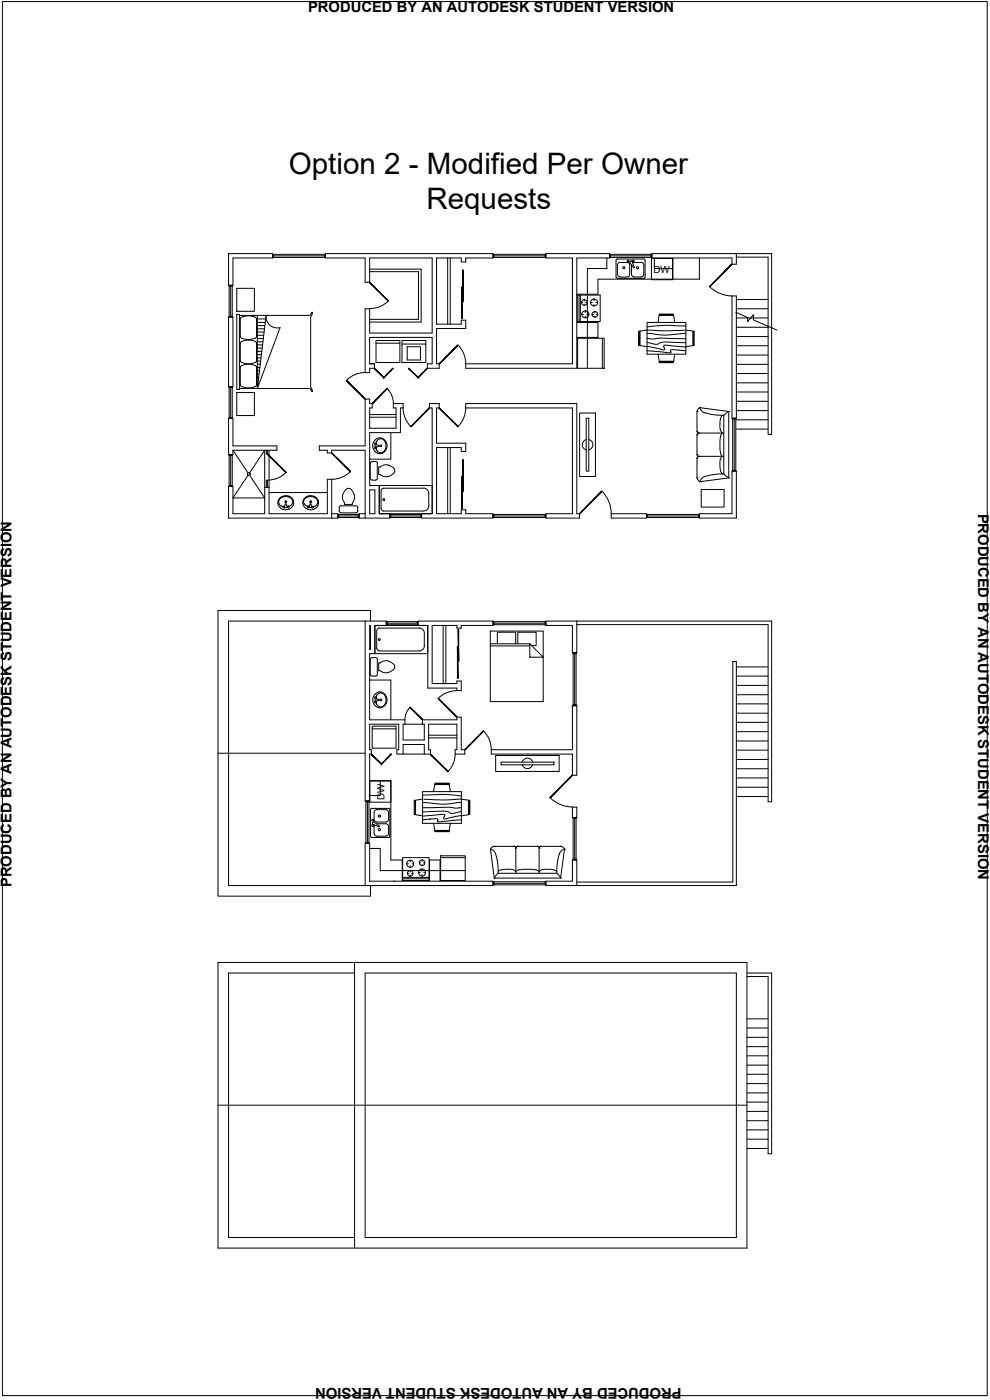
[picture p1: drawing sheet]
<svg xmlns="http://www.w3.org/2000/svg" width="297mm" height="420mm" viewBox="0 0 297 420" stroke-linecap="round" stroke-linejoin="round" font-family="sans-serif">
<!-- layer: a-pfix -->
<g fill="none" stroke="#000" stroke-width=".3">
<path d="M184.8 78.1v5M189.1 78.4h.5l.8 1.9-.2 .1-1.2-1.6M189.1 78.4l-.1 .4M189.5 79.6v2.7M190.2 78.8h2.2M190.3 78.7l-.5 .2M192.4 78.7a.78 .78 0 0 1 .8 .8v2.8M193.2 77.7h-7.9l-.4 .4M193.2 77.7l.4 .4M193.5 78.1v5M184.9 83.1l.4 .4h7.9M185.3 82.3a.78 .78 0 0 0 .7 .8h2.1l.6-.2 .2-.6"/>
<path d="M185.3 82.3v-2.8a.78 .78 0 0 1 .7-.8l2.1 .1a.72 .72 0 0 1 .8 .7v2.8M189.5 82.3a.78 .78 0 0 0 .8 .8M190.2 83.1h2.2M193.2 82.3a.78 .78 0 0 1-.8 .8M193.6 83.1l-.4 .4M111.6 138.5h1.1M111.7 138.5l-.6 .5v4.6M112 132.9l-.2 .9 .2 .9M112 132.8a2.2 2.2 0 0 1 3.3-.9 2.2 2.2 0 0 1 .4 3.3 2.02 2.02 0 0 1-2 .9 2.02 2.02 0 0 1-1.7-1.4M112.5 133.4v.8M112.6 133.4l1.1 .3v.2l-1.1 .3M112.7 138.5l.5 .5"/>
<path d="M112.9 132.8v.7M112.9 134.2v.5M112.9 134.7l.2 .5M113.1 135.2v.1M113.1 135.3a1.34 1.34 0 0 0 2.3 0M113.2 139.1v4.5M115.3 132.3l.4 .6M115.4 132.3a1.3 1.3 0 0 0-1.4-.6 1.3 1.3 0 0 0-1.1 1.1M115.7 133a2.58 2.58 0 0 1-.4 2.3M116.5 139.6l-1.1-.1-1.3 .7M116.5 139.5l1.6 1M83.6 151.8l.6 .6"/>
<path d="M83.7 150.1a1.34 1.34 0 0 0 1.2 1.9M83.7 150.1a2.27 2.27 0 0 1 2.2-1.1 2.27 2.27 0 0 1 1.9 1.5l-.1 .6M85.4 152h-.6M86.2 152.2l-.3-1h-.3l-.2 1M86.2 152.3l-.8 .1M86.7 151.9h-.6M87.3 149.3l.6 .7M87.4 149.3a2.34 2.34 0 0 0-2.9-.2 2.34 2.34 0 0 0-.9 2.7M87.5 152.3a2.68 2.68 0 0 1-3.4 .2M87.8 151.1l-.6 .6-.4 .2M87.9 150a1.92 1.92 0 0 1-.4 2.3M91.1 150a1.92 1.92 0 0 0 .4 2.3"/>
<path d="M91.5 152.3a2.62 2.62 0 0 0 3.3 .2M91.6 149.3l-.5 .7M91.8 149.4a1.35 1.35 0 0 0-.7 1.4 1.35 1.35 0 0 0 1.1 1.1M91.8 149.4a2.46 2.46 0 0 1 3.4 .7M92.2 151.9h.6M92.8 152.2l.2-1h.3l.2 1M92.8 152.3l.7 .1M93.5 152h.6M94.2 149a2.65 2.65 0 0 0-2.6 .3M94.3 149a2.12 2.12 0 0 1 1.1 2.8M95.2 150.1a1.34 1.34 0 0 1-1.1 1.9M95.4 151.8l-.6 .6"/>
<path d="M101.8 153.4l.5 .5M101.8 152.3v1.1M102.3 153.9h4.5M102.3 151.8h4.5M102.3 151.8l-.5 .5M103.4 150.9v.5h2.3v-.5a2.81 2.81 0 0 0-1.1-4.3 2.8 2.8 0 0 0-1.2 4.3M106.8 151.8l.6 .5M107.3 152.3v1.1M107.4 153.4l-.6 .5M111.1 143.5l.6 .6M111.6 144.1h1.1M113.2 143.5l-.5 .6"/>
<path d="M113.8 145.7h15.9v8.5h-15.9zM114.1 140.2h-.5v2.3l.5-.1 1.3 .7 1.1-.1M114.3 147.3v5.3M114.4 147.3l.2-.6 .5-.2h12a1.59 1.59 0 0 1 1.6 1.6v3.7a1.59 1.59 0 0 1-1.7 1.6h-11.8a.78 .78 0 0 1-.8-.8M118.1 140.5l.3 .8-.3 .8M118.1 142.1l-1.6 .9M111.6 197.4h1.1M111.7 197.4l-.6 .5v4.5l.6 .5M112.5 187.7h15.9v8.5h-15.9zM112.7 197.4l.5 .5M113.2 197.9v4.5M114.1 199a2.95 2.95 0 0 1 4 .3"/>
<path d="M114.1 199h-.5v2.3h.5M118.1 199.3l.3 .8-.3 .8M127.3 190.1v3.7M127.3 190.1a1.53 1.53 0 0 0-1.6-1.6h-12.1l-.6 .8 .1 5.2a.78 .78 0 0 0 .8 .8M127.3 193.8a1.59 1.59 0 0 1-1.5 1.6h-12M111.6 202.9h1.1M112 209.1l-.2 .9 .2 1M112 209.1a2.13 2.13 0 0 1 2.7-1.3 2.13 2.13 0 0 1 1.4 2.6l-.1 .6M112 210.9l.5 .8 .7 .5M112.5 209.7v.7M112.6 209.7l1.1 .2v.3l-1.1 .2M112.9 209.1v.6"/>
<path d="M112.9 210.4v.6M112.9 211l.1 .4 .7 .6M113.1 208.7a1.46 1.46 0 0 1 1.6-.7 1.46 1.46 0 0 1 1.1 1.5l-.2 1.6-.8 .9M113.1 208.6l-.2 .5M113.2 212.3l.8 .1 .8-.1M113.2 202.4l-.5 .5M113.7 212l.5 .2 .6-.2M115.9 210.9l-.4 .8-.7 .5M118.1 200.9a2.95 2.95 0 0 1-4 .4M111.2 250.9l.4 .4h5M112.2 243.8v2.1M112.2 248v2.1"/>
<path d="M112.3 243.8a.78 .78 0 0 1 .8-.8h2.7a.78 .78 0 0 1 .8 .8v2.1l-.5 .7-3.1 .1-.5-.3-.2-.5M112.3 250.1a.78 .78 0 0 0 .8 .8M112.3 246.8l1.5 1.1-.1 .3-1.8-.8-.1-.4M112.3 246.7h-.3l-.2 .3M112.4 247.6l-.1 .4M113 247.2h2.8a.78 .78 0 0 1 .8 .8M113 251h2.8M116.6 242.6h-5l-.4 .2v8.2M116.6 248v2.1a.78 .78 0 0 1-.8 .8M116.6 242.6l.4 .4M117 243v8M117 250.9l-.4 .4"/>
<circle cx="188.4" cy="78.3" r=".28"/>
<circle cx="190" cy="78.3" r=".28"/>
<circle cx="187.2" cy="80.3" r=".32"/>
<circle cx="191.3" cy="80.3" r=".32"/>
<circle cx="112.7" cy="134.4" r=".28"/>
<circle cx="112.7" cy="133.1" r=".28"/>
<circle cx="114.2" cy="133.8" r=".28"/>
<circle cx="85.2" cy="152.2" r=".28"/>
<circle cx="85.7" cy="150.6" r=".28"/>
<circle cx="86.5" cy="152.2" r=".28"/>
<circle cx="92.5" cy="152.2" r=".28"/>
<circle cx="93.2" cy="150.6" r=".28"/>
<circle cx="93.8" cy="152.2" r=".28"/>
<circle cx="115.2" cy="149.9" r=".28"/>
<circle cx="113.8" cy="191.9" r=".28"/>
<circle cx="112.7" cy="210.7" r=".28"/>
<circle cx="112.7" cy="209.4" r=".28"/>
<circle cx="114.2" cy="210" r=".28"/>
<circle cx="111.8" cy="246.1" r=".28"/>
<circle cx="111.8" cy="247.8" r=".28"/>
<circle cx="113.8" cy="244.9" r=".32"/>
<circle cx="113.8" cy="249" r=".32"/>
</g>
<!-- layer: a-wall -->
<g fill="none" stroke="#000" stroke-width=".3">
<path d="M68.6 76.1h13.2v1.3h-11.9v8.2h-1.3zM97.7 76.1h50.2v1.3h-8.2v1.2h-1.3v-1.2h-7.4v19.9h7.4v-1.2h1.3v2.5h-8.7v10.6h.8v1.3h-3.6v-1.3h1.5v-7.9h-18.8v7.9h1.5v1.3h-1.5v1.3h-1.3v-19.1h1.3v7.2h18.8v-22.5h-18.8v7.3h-1.3v-7.3h-11.9zM163.8 76.1h19.1v1.3h-9.8v33.1h-33.4v-1.3h32v-31.8h-7.9zM195.6 76.1h25.3v3.2h-1.3v-1.9h-24zM68.6 95.2h1.3v20.9h-1.3zM219.6 88.8h1.3v36.7h-1.3zM68.6 125.6h1.3v8.2h13.2v1.3h-13.2v1.3h-1.3zM128.9 121.1h2.9v1.3h-.8v10.6h8.7v2.5h-1.3v-1.2h-7.4v19.9h7.4v-1.2h1.3v1.2h8.2v1.3h-21.4v-1.3h3.2v-31.8h-.8zM139.7 121.1h33.4v33.1h.8v1.3h-10.1v-1.3h7.9v-31.8h-32zM99.5 154.2h1.9v1.3h-32.8v-9.5h1.3v8.2h9.5v-7.9h1.3v7.9h17.5v-10.4h1.3v11.7M109.6 154.2h-1.9v1.3h9.3v-1.3h-3.2v-8.5h-2.9v-15.9h9.2v-7.4h.8v-1.3h-2.9v1.3h.8v6.1h-7.9v-6.1h.8v-1.3h-.8v-1.3h-1.3v14h-13.8v1.3h2.4v.8h1.3v-.8h10.1v20.4M110.9 147h1.6v7.2h-1.6z"/>
<path d="M183.4 154.2h10.6v1.3h-10.6zM219.6 141.4h1.3v14.1h-11.1v-1.3h9.8zM109.6 186.4h6.3v1.3h-3.4v8.5h-1.6v19.8h10.6v1.3h-.6v4.8h6.4v-4.8h-.6v-1.3h10.4v-.8h1.3v9.8h1v1.3h-2.8v-1.3h.5v-7.7h-8.5v7.7h.6v1.3h-1.9v-2.9h-6.4v2.9h-1.8v-1.3h.5v-7.7h-8.7v7.7h.5v1.3h-.5v14.1h-1.3zM110.9 187.7h.3v7.2h-.3zM125.4 186.4h22.5v1.3h-9.5v.8h-1.3v-.8h-7.4v17.4h7.4v-.7h1.3v2.9h-1.3v-.8h-8.7v-18.8h-3zM163.8 186.4h9.3v9.5h-1.4v-8.2h-7.9zM147.4 225h24.3v-13.2h1.4v20.9h-1.4v-6.4h-24.3zM109.6 253.1h1.3v11.4h37v1.3h-38.3zM171.7 242.2h1.4v3.2h-1.4zM163.8 264.5h7.9v-6.4h1.4v7.7h-9.3z"/>
</g>
<!-- layer: a-case -->
<g fill="none" stroke="#000" stroke-width=".3">
<path d="M134.3 77.4v19.9M135.1 77.4v19.9M182.1 77.4v3.2h-5.9v29.9M196.3 77.4v3.2h5.6M201.9 77.4v6.4M209.8 77.4v6.4h-30.4v4.5h-6.3M110.9 81.5h14.7v14.3h-14.7M110.9 80.8h15.5v15.8h-15.5M173.1 96.8h6.3v4.5h-6.3M69.9 135.1l4.5 6.8M80.7 135.1v11.2M110.9 124.4h7.9"/>
<path d="M110.9 125.2h7.9M117.3 129.8v8h-6.4M134.3 134.3v19.9M135.1 134.3v19.9M74.4 142.6l-4.5 6.8h9.5l-4.5-6.8M74.9 141.9l4.5-6.8v11.2M80.7 147.8h17.5M133 187.7v17.4M133.8 187.7v17.4M110.9 204.1h6.4v11.9M121.5 217.3h5.2M110.9 234.3h6.4v23.8h3.4v6.4"/>
<path d="M114.1 234.3v4.5h-3.2M120.9 226.3h6.4M128.6 221.4h8.5M128.6 220.6h8.5M110.9 254.6h3.2v6.7h25.5M118.2 264.5h.1M128.9 264.5v-6.4h3.1v6.4"/>
<circle cx="74.7" cy="142.3" r=".4"/>
</g>
<!-- layer: a-glaz-sill -->
<g fill="none" stroke="#000" stroke-width=".3">
<path d="M82 76.3h15.4M82 77.3h15.4M148.2 76.3h15.3M148.2 77.3h15.3M183.1 76.3h12.2M183.1 77.3h12.2M68.7 85.9v9M69.7 85.9v9M68.7 116.3v9M69.7 116.3v9M68.7 136.7v9M69.7 136.7v9"/>
<path d="M79.9 135.1v1.1h.3v-1.1M219.8 125.8v15.3M220.8 125.8v15.3M79.9 146.3v-2.2h.3v2.2M85.9 141.8a7.9 7.9 0 0 1-5.7 2.3M101.6 154.4h5.8M101.6 155.3h5.8M117.3 154.4h8.9M117.3 155.3h8.9M148.2 154.4h15.3M148.2 155.3h15.3M194.2 154.4h15.4"/>
<path d="M194.2 155.3h15.4M116.2 186.6h9M116.2 187.5h9M148.2 186.6h15.3M148.2 187.5h15.3M172 196.2v15.3M172.8 196.2v15.3M109.8 240.6v12.2M110.7 240.6v12.2M172 245.7v12.1M172.8 245.7v12.1M148.2 264.6h15.3"/>
<path d="M148.2 265.6h15.3"/>
</g>
<!-- layer: a-glaz -->
<g fill="none" stroke="#000" stroke-width=".3">
<path d="M81.8 76.3h.2v1h-.2zM82 76.8h15.4M97.4 76.3h.3v1h-.3zM147.9 76.3h.3v1h-.3zM148.2 76.8h15.3M163.5 76.3h.3v1h-.3zM182.9 76.3h.2v1h-.2zM183.1 76.8h12.2M195.3 76.3h.3v1h-.3zM68.7 94.9h1v.3h-1zM68.7 85.6h1v.3h-1zM69.2 85.9v9"/>
<path d="M68.7 116.1h1v.2h-1zM69.2 116.3v9M68.7 125.3h1v.3h-1zM68.7 136.4h1v.3h-1zM69.2 136.7v9M219.8 125.5h1v.3h-1zM220.3 125.8v15.3M68.7 145.7h1v.3h-1zM101.4 154.4h.2v.9h-.2zM101.6 154.9h5.8M107.4 154.4h.3v.9h-.3zM117 154.4h.3v.9h-.3z"/>
<path d="M117.3 154.9h8.9M126.2 154.4h.3v.9h-.3zM147.9 154.4h.3v.9h-.3zM148.2 154.9h15.3M163.5 154.4h.3v.9h-.3zM194 154.4h.2v.9h-.2zM194.2 154.9h15.4M209.6 154.4h.2v.9h-.2zM219.8 141.1h1v.3h-1zM115.9 186.6h.3v.9h-.3zM116.2 187h9M125.2 186.6h.2v.9h-.2z"/>
<path d="M147.9 186.6h.3v.9h-.3zM148.2 187h15.3M163.5 186.6h.3v.9h-.3zM172 195.9h.8v.3h-.8zM172.4 196.2v15.3M172 211.5h.8v.3h-.8zM109.8 252.8h.9v.3h-.9zM109.8 240.4h.9v.2h-.9zM110.2 240.6v12.2M172 257.8h.8v.3h-.8zM172 245.4h.8v.3h-.8zM172.4 245.7v12.1"/>
<path d="M147.9 264.6h.3v1h-.3zM148.2 265.1h15.3M163.5 264.6h.3v1h-.3z"/>
</g>
<!-- layer: a-stairs -->
<g fill="none" stroke="#000" stroke-width=".3">
<path d="M220.9 95.4h3.4M220.9 98.2h9.6M225.2 95.4h.9M230.5 97.9v32.5h1v-32M220.9 101h9.6M220.9 103.8h9.6M220.9 106.6h9.6M220.9 109.3h9.6M220.9 112.1h9.6M220.9 114.9h9.6M220.9 117.6h9.6M220.9 120.4h9.6"/>
<path d="M220.9 123.2h9.6M220.9 126h9.6M220.9 128.8h9.6M173.1 186.4h58.4v54.2h-1v-53.1h-57.4M220.9 200.2h9.6M220.9 202.9h9.6M220.9 205.7h9.6M220.9 208.5h9.6M220.9 211.2h9.6M220.9 214h9.6M220.9 216.8h9.6M220.9 219.6h9.6"/>
<path d="M220.9 222.4h9.6M220.9 225.1h9.6M220.9 227.9h9.6M220.9 230.7h9.6M220.9 233.5h9.6M220.9 236.3h9.6M220.9 239.1h9.6M173.1 264.7h46.8v-66.2h1v67.3h-47.8M224.1 292h7.4v54.2h-1v-53.1h-6.4M224.1 305.8h6.4M224.1 308.5h6.4M224.1 311.3h6.4"/>
<path d="M224.1 314.1h6.4M224.1 316.9h6.4M224.1 319.7h6.4M224.1 322.4h6.4M224.1 325.2h6.4M224.1 328h6.4M224.1 330.8h6.4M224.1 333.5h6.4M224.1 336.3h6.4M224.1 339.1h6.4M224.1 341.9h6.4M224.1 344.7h6.4"/>
</g>
<!-- layer: _IFF-DETAIL -->
<g fill="none" stroke="#000" stroke-width=".3">
<path d="M71.8 94.7v21.9M72.1 95.7v5.3M72.5 95.2l-.4 .5M72.5 95.2l1.8-.4 2.4 .4M76.6 95.2l.4 .5v5.3M77.2 96.8h2.4M77.2 97.7h2.3M77.2 98.7h2.1M77.2 99.7h2M77.2 94.7v21.9M77.2 95.7h2.5M84.1 98.3a3.4 3.4 0 0 1-4.3-3.6l-2.6 21.9 6.8-18.3"/>
<path d="M72.1 103v5.3M72.1 110.2v5.3M72.1 110.2l.1-.2a4.3 4.3 0 0 1 4.7 0l.1 .2M72.1 101l.1 .2a4.3 4.3 0 0 0 4.7 0l.1-.2M72.1 108.3l.1 .2a4.3 4.3 0 0 0 4.7 0l.1-.2M72.5 102.5l-.4 .5M72.5 102.5l1.8-.4 2.4 .4M76.6 102.5l.4 .5v5.3M77 110.2l-.1 5.5a4.3 4.3 0 0 1-4.7 0l-.1-.2M77.2 106.4h1.2M77.2 107.4h1.1M77.2 108.4h1"/>
<path d="M77.2 109.3h.9M77.2 110.3h.8M77.2 111.3h.7M77.2 112.2h.5M77.2 113.2h.4M77.2 114.2h.3M77.2 115.1h.2M77.2 105.5h1.3M77.2 100.6h1.9M77.2 101.6h1.8M77.2 103.5h1.6M77.2 102.6h1.7"/>
<path d="M77.2 104.5h1.5M209.6 136.9h7.6M209.6 130h7.6M210 122.3l.7 1.2 .8 .4M211.5 123.9a16.7 16.7 0 0 0 5.7 .7M216.2 136l.6 1M216.8 136.9a4.6 4.6 0 0 0-.5 4.6l.5 .7M216.8 124.6a5.1 5.1 0 0 0-.3 5.1l.3 .2-.2 .2a10.6 10.6 0 0 0-.4 5.8M217.2 124.7v17.6M218.7 123.5l-1.5 1.1M211.5 143a16.7 16.7 0 0 1 5.7-.7l1.5 1.1M211.5 143l-.8 .5-.7 1.1"/>
<path d="M147.1 254.8l.8 .4a8.2 8.2 0 0 1 1.6 5.4v1.4M154.8 254.5v7.6M161.8 254.5v7.6M169.4 254.8l-.8 .4a8.2 8.2 0 0 0-1.5 5.4v1.4M148.3 263.5l1.1-1.4h17.7l1.1 1.4M155.8 261l-1.1 .6-.2-.2a6.1 6.1 0 0 0-4.6-.2l-.5 .4M155.8 261.1l1.4-.2a8.6 8.6 0 0 1 4.3 .5l.2 .2M166 261.1a4.5 4.5 0 0 0-4.2 .5M166.1 261l1 .6"/>
</g>
<!-- layer: a-furn -->
<g fill="none" stroke="#000" stroke-width=".3">
<path d="M71 94.4h.8v.3h21.2l.7-1v.5l-.5 1v20.9l.5 1v.5l-.7-1h-21.2v.3h-.8zM71 86.5h5.3v6.9h-5.3zM71 117.8h5.3v6.9h-5.3zM173.9 124h4.7v19h-4.7zM175.9 125.5h.8v15.9h-.8zM175.9 131.9a1.59 1.59 0 0 0-1.2 1.6 1.59 1.59 0 0 0 1.2 1.5M176.7 131.9a1.59 1.59 0 0 1 1.2 1.6 1.59 1.59 0 0 1-1.2 1.5M209.1 136.4h.1M209.1 130.5h.1M209.1 129.5h.1M209.1 123.5h.1M209.1 137.5h.1"/>
<path d="M209.1 123.5v6M209.1 130.5v5.9M209.1 137.5v5.9M209.1 129.4l.6 .6M209.1 136.4l.6 .5M209.6 130h.1M209.6 136.9h.1M209.7 136.9l-.6 .6M209.7 130l-.6 .5M210 122.3l8.7 1.2v19.9l-8.7 1.2M210 122.3h.1M210 122.3l-.6 .5-.3 .7"/>
<path d="M218.7 123.5h.1M209.1 143.4h.1M209.1 143.4l.3 .7 .6 .4M210 144.6h.1M210.4 146.9h6.9v5.3h-6.9zM218.7 143.4h.1M147.1 189.4h15.9v21.2h-15.9zM147.1 193.8h11.9M147.1 193.2h11.9M149.2 193.2v-3.5h5.5v3.5M155.4 193.2v-3.5h5.5v4.1h-1.4M159 193.2l4 4h-4z"/>
<path d="M148.7 226.7h19.1v4.8h-19.1zM150.3 228.7h15.9v.8h-15.9zM156.7 229.5a1.59 1.59 0 0 0 1.6 1.2 1.59 1.59 0 0 0 1.5-1.2M156.7 228.7a1.59 1.59 0 0 1 1.6-1.2 1.59 1.59 0 0 1 1.5 1.2M147.2 254.8l1.1 8.7h19.9l1.2-8.7M147.2 254.8h.1M148.3 254l-.7 .2-.5 .6M148.3 254h.1M148.3 254h5.9M154.2 254h.1M154.2 254l.6 .5M154.8 254.5h.1"/>
<path d="M155.3 254h.1M155.3 254h5.9M155.3 254l-.5 .5M161.2 254h.1M161.2 254l.6 .5M161.8 254.5h.1M162.3 254h.1M162.3 254h5.9M162.3 254l-.5 .5M168.2 254h.1M168.2 254l.7 .2 .5 .6M169.4 254.8h.1"/>
<path d="M148.3 263.5h.1M168.2 263.5h.1"/>
</g>
<!-- layer: a-flor -->
<g fill="none" stroke="#000" stroke-width=".3">
<path d="M191.6 99.4h.3v4.3h-.3zM194.1 99l5.5 .3 5.8-.2M194.1 96.8h11.7v9.5h-11.7zM194.1 99.1l-2.1 .3v4.3l2.1 .4M197.4 96.8l.4-2.1h4.3l.3 2.1M197.8 94.3h4.3v.2h-4.3zM205.8 100l-6.2 .6-5.5-.5M205.8 97.8l-3.7-.1a31.5 31.5 0 0 0-8 .4M205.8 99.1l2.1 .3v4.3l-2.1 .4M208 99.4h.3v4.3h-.3zM194.1 105.2l6.3 .7a.58 .58 0 0 0 .9-.3v-.1a.42 .42 0 0 1 0-.5 .42 .42 0 0 1 .5-.1l4 .4M194.1 103.9l3.5 .7a1.85 1.85 0 0 0 1.8 .3l-.1-.6a.48 .48 0 0 1-.1-.7 .48 .48 0 0 1 .7 0l5.9 .5"/>
<path d="M194.1 102.7l2.5 .6 1.1-.2a2.87 2.87 0 0 1 2.5-.4l5.6 .2M194.1 101.6l1.4 .2 2.5-.3 7.8 .1M197.4 106.3l.4 2.1h4.3l.3-2.1M197.8 108.5h4.3v.3h-4.3zM203.6 105.1h.1M126.8 238.6l3.7-.1a33.5 33.5 0 0 1 7.9 .4M126.8 237.6h11.6v9.5h-11.6zM126.8 239.8l-2.1 .4v4.3l2.1 .4M127.2 239.9l6.9 .2 4.3-.3 2.1 .4v4.3l-2.1 .4M130.1 237.6l.3-2.1h4.4l.3 2.1M130.5 235h4.2l.1 .3h-4.3zM124.3 240.2h.2v4.3l-.2-.1z"/>
<path d="M126.8 246l3.9-.3a.41 .41 0 0 1 .6 0 .41 .41 0 0 1 0 .6 .32 .32 0 0 0 0 .4 .32 .32 0 0 0 .5 0l6.6-.7M126.8 240.8l5.6 .5 6-.4M128.9 245.8h.1M130.1 247.1l.3 2.1h4.4l.3-2.1M130.5 249.3h4.3l-.1 .3h-4.2zM138.4 244.7l-3.9 .8a.98 .98 0 0 1-1.4 0l.2-.4a.48 .48 0 0 0 0-.7 .48 .48 0 0 0-.6 0l-5.9 .5M138.4 243.5l-2.7 .6-.8-.2a3.9 3.9 0 0 0-3.2-.4l-4.9 .2M138.4 242.3l-1.2 .2-2.2-.2-8.2 .1M140.7 240.2h.3v4.2l-.3 .1z"/>
</g>
<!-- layer: a-appl -->
<g fill="none" stroke="#000" stroke-width=".3">
<path d="M195.5 77.6h6.3v6.3h-6.3zM173.2 88.6h6.9v7.9h-6.9zM173.7 88.6v7.9M174.1 88.6v7.9M174.5 90.8h.4M174.5 94.4h.5M175.3 90v.4M175.3 91.2v.5M175.6 93.3v.6M175.6 94.9v.5M175.7 90.8h.4M176.1 94.4h.6"/>
<path d="M177.2 90.8h.5M177.6 94.4h.5M178.2 89.7v.6M178.2 91.4v.5M178.5 93.5v.4M178.5 94.8v.4M178.8 90.8h.5M178.9 94.4h.4M112.8 102.2h7.2v6.6h-7.2zM112.8 103h7.2M120.6 102.2h7.2v6.6h-7.2zM120.6 103.3h7.2"/>
<path d="M122.2 104.1h4v3.9h-4zM173.3 101.5h8v9h-8zM180.7 101.5v9M111.7 217.9h7.1v6.6h-7.1zM111.7 218.7h7.1M111 234.4h6.3v6.3h-6.3zM120.8 257.4h7.9v6.8h-7.9zM122 259.2h.6M123.1 258.2v.5M123.1 259.8v.5M123.6 259.2h.5M125.8 259h.4"/>
<path d="M126.6 258.1v.4M126.6 259.4v.4M127 259h.5M132.2 256.8h7.4v7.4h-7.4zM132.2 257.4h7.4M120.8 263.3h7.9M120.8 263.7h7.9M122.2 262.1h.4M123.1 261.3v.4M123.1 262.6v.4M123.5 262.1h.4M125.6 261.9h.5"/>
<path d="M126.6 260.8v.6M126.6 262.4v.5M127.2 261.9h.5"/>
<circle cx="175.3" cy="90.8" r=".84"/>
<circle cx="175.6" cy="94.4" r="1.06"/>
<circle cx="178.2" cy="90.8" r="1.06"/>
<circle cx="178.5" cy="94.4" r=".84"/>
<circle cx="123.1" cy="259.2" r="1.06"/>
<circle cx="126.7" cy="258.9" r=".84"/>
<circle cx="123.1" cy="262.1" r=".84"/>
<circle cx="126.7" cy="261.9" r="1.06"/>
</g>
<!-- layer: a-door -->
<g fill="#000" stroke="#000" stroke-width=".3">
<path d="M219.6 79.2l-6.7 6.9zM219.6 79.2l-6.7 6.9z"/>
<path d="M110.8 84.8l5.7 5.5zM110.8 84.8l5.7 5.5z"/>
<path d="M138.6 86.1l.1 9.6zM138.6 86.1l.1 9.6z"/>
<path d="M138.8 81l.1 9.6zM138.8 81l.1 9.6z"/>
<path d="M103.9 114.2l5.6 5.6zM104 114.1l5.6 5.6z"/>
<path d="M112.4 110.5l2.7 2.7zM112.3 110.6l2.8 2.8zM117.9 110.5l-2.8 2.9zM117.9 110.5l.1 .1-2.9 2.8z"/>
<path d="M122.6 110.5l2.8 2.7zM122.6 110.6l2.8 2.8zM128.2 110.5l-2.8 2.9zM128.2 110.5l-2.8 2.9z"/>
<path d="M131.7 109.1l.1 .2 5.6-5.8zM137.4 103.5l-5.6 5.8z"/>
<path d="M99.5 136l5.7 5.5zM99.5 136l5.6 5.6z"/>
<path d="M111.6 121.1l4.5-4.5zM116.1 116.6l-4.4 4.6z"/>
<path d="M128.8 122.4l-5.5 5.7 5.6-5.6zM128.8 122.4l-5.5 5.7z"/>
<path d="M131.8 122.4l5.7 5.6zM131.7 122.5l5.7 5.6z"/>
<path d="M138.6 143l.1 9.6zM138.6 143l.1 9.6z"/>
<path d="M138.8 137.9l.1 9.5zM138.8 137.9l.1 9.5z"/>
<path d="M173.8 154.1l6.8-6.7zM180.6 147.4l-6.7 6.8z"/>
<path d="M137.5 188.9l.1 9.5zM137.5 188.9l.1 9.5z"/>
<path d="M123 212.3l3.8 3.7zM123.1 212.2l3.7 3.8z"/>
<path d="M131.4 209.6l5.7 5.6zM131.4 209.6l5.7 5.6z"/>
<path d="M137.2 194l.2 9.6zM137.2 194l.2 9.6z"/>
<path d="M117.3 226.3l-2.9 3.1 3.1-3zM117.3 226.3l-2.9 3.1zM111.4 226.4l3 3zM111.5 226.3l2.9 2.9z"/>
<path d="M129.2 226.3l5.3 5.2zM129.1 226.4l5.4 5.1z"/>
<path d="M139.4 225l5.6-5.6zM145 219.4l-5.5 5.6z"/>
<path d="M171.7 232.6l-6.6 6.9zM171.7 232.6l-6.6 6.9z"/>
</g>
<g fill="none" stroke="#000" stroke-width=".3">
<path d="M116.5 90.3a7.9 7.9 0 0 1-5.6 2.3M212.9 86a9.5 9.5 0 0 0 6.7 2.8M109.6 111.8a7.9 7.9 0 0 0-5.6 2.3M116.2 116.6l.9 1.1 .6 1.3 .3 2.1M137.4 103.5a7.9 7.9 0 0 1 2.3 5.7M120.9 122.4a7.9 7.9 0 0 0 2.4 5.6M139.7 122.4a7.9 7.9 0 0 1-2.3 5.6M105.2 141.5a7.9 7.9 0 0 1-5.7 2.3M180.6 147.4a9.6 9.6 0 0 1 2.8 6.8M123 212.2l-1.2 2-.3 1.8M137.1 207.3a7.9 7.9 0 0 0-5.6 2.3M145.1 219.4a7.9 7.9 0 0 1 2.3 5.6"/>
<path d="M136.6 226.3a7.5 7.5 0 0 1-2.2 5.2M165 239.4a9.5 9.5 0 0 0 6.8 2.8"/>
</g>
<!-- layer: a-roof -->
<path d="M109.6 186.4h-41v79.4h41M111.2 186.4v-3.2h-45.8v85.7h45.8v-3.1M65.4 226.1h44.2M65.4 288.8h158.7v85.8h-158.7zM106.4 292h-37.8v79.4h37.8M106.4 288.8v85.8M109.6 292h111.3v79.4h-111.3zM65.4 331.7h158.7" fill="none" stroke="#000" stroke-width=".3"/>
<!-- layer: a-above -->
<path d="M220.9 76.1h10.6v22.3M220.9 77.2h9.6v21M220.9 89.9h9.6M220.9 92.7h9.6M224.3 95.4h.9M226.1 95.4h4.4" fill="none" stroke="#000" stroke-width=".3"/>
<!-- layer: a-wall-hatch -->
<path d="M220.8 93.7l3.5 1.6v1.2l1.8-2.1v1.6l7 3.1" fill="none" stroke="#000" stroke-width=".3"/>
<!-- layer: a-glaz-sill -->
<path d="M80.1 136.2l5.8 5.6zM80.1 136.2l5.8 5.6z" fill="#000" stroke="#000" stroke-width=".3"/>
<!-- layer: TEMP -->
<path d="M.7 .5h295.5v418.3h-295.5z" fill="none" stroke="#000" stroke-width=".3"/>
<g font-size="8.9">
<text x="86.7" y="52.2">Option 2 - Modified Per Owner</text>
<text x="127.9" y="62.8">Requests</text>
</g>
<g font-size="4.4">
<text x="92.4" y="3.7">PRODUCED BY AN AUTODESK STUDENT VERSION</text>
<text x="293.5" y="154.1" transform="rotate(90 293.5 154.1)">PRODUCED BY AN AUTODESK STUDENT VERSION</text>
<text x="3.5" y="266.2" transform="rotate(-90 3.5 266.2)">PRODUCED BY AN AUTODESK STUDENT VERSION</text>
<text x="204.5" y="416.7" transform="rotate(-180 204.5 416.7)">PRODUCED BY AN AUTODESK STUDENT VERSION</text>
</g>
<g font-size="3">
<text x="196.1" y="81.9">DW</text>
<text x="115.3" y="240.1" transform="rotate(-90 115.3 240.1)">DW</text>
</g>
</svg>
